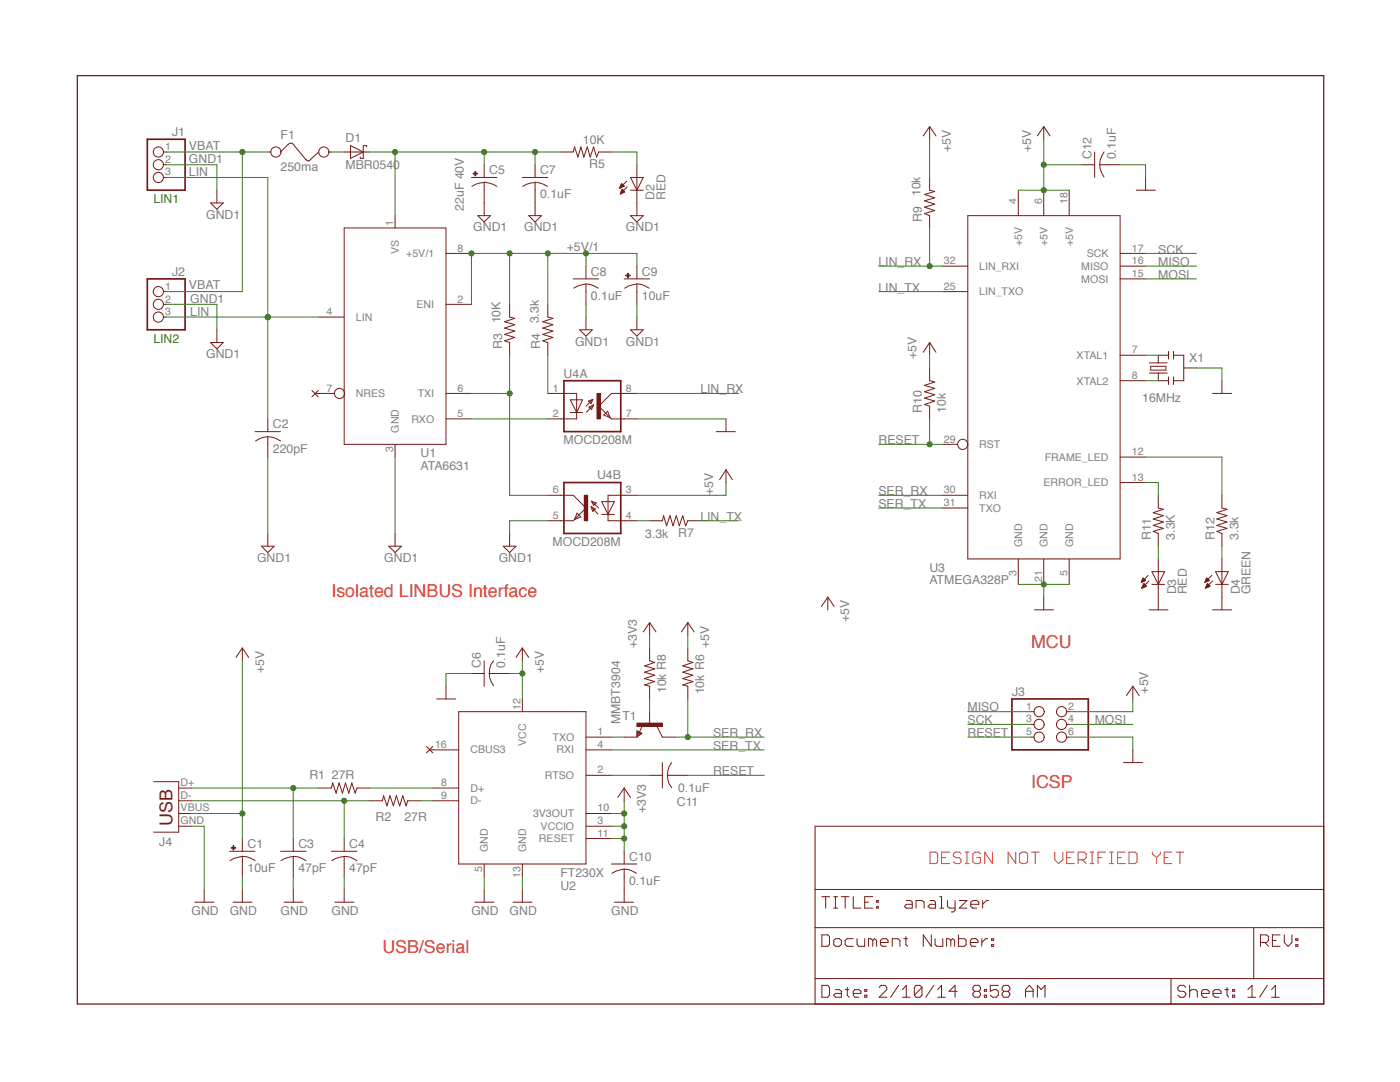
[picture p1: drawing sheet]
<svg xmlns="http://www.w3.org/2000/svg" width="279mm" height="216mm" viewBox="0 0 279 216" stroke-linecap="round" stroke-linejoin="round" font-family="sans-serif">
<g fill="none" stroke="#e93f36" stroke-width=".2">
<path d="M185.6 170h1.2l.3 .4v1.6l-.3 .3h-1.2zM187.9 171.1h.8M189.5 170h-1.6v2.3h1.6M191.8 170.4l-.3-.4h-.8l-.4 .4v.4l.4 .3h.8l.3 .5v.4l-.3 .3h-.8l-.4-.3M192.6 172.3h.8M192.6 170h.8M193 170v2.3M195.7 170.4l-.4-.4h-.7l-.4 .4v1.6l.4 .3h.7l.4-.3v-.9h-.8M198.1 170v2.3l-1.6-2.3v2.3M202.7 170v2.3l-1.5-2.3v2.3M203.5 170.4l.4-.4h.8l.4 .4v1.6l-.4 .3h-.8l-.4-.3zM205.8 170h1.6"/>
<path d="M206.6 170v2.3M210.5 170v1.6l.8 .7 .8-.7v-1.6M212.9 171.1h.7M214.4 170h-1.5v2.3h1.5M215.2 171.6h1.1l.5-.5v-.7l-.5-.4h-1.1v2.3M216 171.6l.8 .7M217.5 172.3h.8M217.5 170h.8M218 170v2.3M219.1 171.1h.8M220.7 170h-1.6v2.3M221.4 172.3h.8"/>
<path d="M221.4 170h.8M221.8 170v2.3M223 171.1h.8M224.6 170h-1.6v2.3h1.6M225.3 170h1.2l.4 .4v1.6l-.4 .3h-1.2zM230 170v.4l.8 .7M230.8 171.1v1.2M231.6 170v.4l-.8 .7M232.3 171.1h.8M233.9 170h-1.6v2.3h1.6M234.7 170h1.5M235.5 170v2.3"/>
</g>
<g fill="none" stroke="#741a16" stroke-width=".2">
<path d="M32.6 30.3h.6M32.6 32.9h.6M32.6 35.4h.6M68.7 30.3h5.1M70 29.1l2.5 1.2-2.5 1.3zM73.2 29.3v-.2h-.7v2.5h-.6v-.3M94.1 35.4h5.1M94.2 37.2l.7-.4 1.7-.4v1.6M96.6 36.3l1.8 .5 .8 .4M203.2 38v5M208.3 25.3l1.3 1.8M208.3 25.3l-1.3 1.8"/>
<path d="M208.3 25.3v2.5M208.3 38v5M213.4 38v5M32.6 58.2h.6M68.7 45.5h20.3v43.2h-20.3zM78.8 43v2.5M89 50.6h5.1M114.4 55.6h5.1M116.9 56.7h.9l1.6 .8M116.9 56.7l-1.6 .4-.8 .4M116.9 53.1v2.5M116.9 56.7v4"/>
<path d="M188.1 58.2h5M188.1 53.1h5M193.1 43h30.4v68.5h-30.4zM223.5 55.6h5.1M223.5 50.6h5.1M223.5 53.1h5.1M32.6 63.3h.6M32.6 60.7h.6M63.6 63.3h5.1M63.6 78.5h3.1M89 78.5h5.1M89 60.7h5.1"/>
<path d="M185.5 73.4v2.6l1 .2-2 .7 2 .6-2 .7 2 .6-2 .6 2 .6-2 .7 1 .3v2.6M185.5 68.3v2.6M185.5 68.3l1.3 2M185.5 68.3l-1.2 2M223.5 70.9h5.1M223.5 76h5.1M229.4 72.4h3.5M229.4 74.4h3.5M229.6 73.1h3.1v.8h-3.1zM231.2 74.4v1.6h2M233.2 70.9h-2v1.5M233.2 70.1v1.5"/>
<path d="M233.2 75.2v1.5M234.2 70.9h2v5.1h-2M234.2 70.1v1.5M234.2 75.2v1.5M236.2 73.4h2.6M242 78.5h3.8M243.9 76v2.5M50.9 86.1h5.1M53.4 87.1l1 .1 1.6 .8M53.4 87.1l-.8 .1-1.6 .8M53.4 83.6v2.5M53.4 87.1v4.1"/>
<path d="M78.8 88.7v2.5M89 83.6h5.1M188.1 88.7h3M188.1 98.8h5M223.5 91.2h5.1M223.5 96.3h5.1M231.2 98.8v2.6l1 .2-2.1 .7 2.1 .6-2.1 .7 2.1 .6-2.1 .6 2.1 .6-2.1 .6 1.1 .4v2.6M243.9 98.8v2.6l1 .2-2.1 .7 2.1 .6-2.1 .7 2.1 .6-2.1 .6 2.1 .6-2.1 .6 1.1 .4v2.6M188.1 101.4h5M203.2 111.5v5.1M208.3 111.5v5.1M208.3 119.1v2.6"/>
<path d="M213.4 111.5v5.1M227.8 116.2h.1M227.8 116.1h.2M227.9 116h.3M227.9 115.9h.6M227.9 115.8h.7M227.9 115.7h.6M227.9 117.3h.1M227.9 117.2h.5M228 115.6h.4M228 117.1h.5M228 117h.7"/>
<path d="M228 116.9h.7M228.1 115.5h.2M228.1 115.4h.1M228.1 116.9h.5M228.1 116.8h.4M228.2 116.6h.3M228.2 116.7h.3M228.2 116.5h.2M228.3 116.4l.5 .5-.9 .5zM228.6 115.8l-.5-.5-.3 .9M228.6 115.8l-.8 .4M229.1 114.8l-1.3 1.4"/>
<path d="M229.3 115.9l-1.4 1.5M229.9 114.1h2.5l-1.2 2.5zM229.9 116.6h2.5M231.2 111.5v10.2M240.5 116.2h.1M240.5 116.1h.2M240.6 116h.3M240.6 115.9h.5M240.6 117.3h.1M240.6 115.8h.7M240.6 115.7h.6M240.6 117.2h.5"/>
<path d="M240.7 115.6h.4M240.7 115.5h.3M240.7 117.1h.5M240.7 117h.7M240.7 116.9h.7M240.8 115.4h.1M240.8 116.9h.5M240.8 116.8h.4M240.9 116.6h.3M240.9 116.7h.3M240.9 116.5h.2M241 116.4l.5 .5-.9 .5z"/>
<path d="M241.3 115.8l-.5-.5-.3 .9M241.3 115.8l-.8 .4M241.8 114.8l-1.3 1.4M242 115.9l-1.4 1.5M242.6 116.6h2.5M242.6 114.1h2.5l-1.2 2.5zM243.9 111.5v10.2M206.4 121.7h3.8M226.1 136.9v2.6M226.1 136.9l1.3 1.9M226.1 136.9l-1.3 1.9M229.3 121.7h3.8"/>
<path d="M242 121.7h3.8M129.6 154.7h2.6M132.2 152.2v5M133.2 154.7l.3 1.7 .5 .8M133.2 154.7h4.1M134 152.2l-.5 .7-.3 1.8M205.8 142h.6M205.8 144.5h.6M205.8 147.1h.6M212.9 142h.5M212.9 144.5h.5M212.9 147.1h.5"/>
<path d="M224.2 152.2h3.8M226.1 149.6v2.6M162.7 164.9h101.5v35.4h-101.5zM162.7 177.5h101.5M164 178.9h1.5M164.8 178.9v2.3M166.4 178.9h.8M166.7 178.9v2.3M167.9 178.9h1.5M168.7 178.9v2.3M170.3 178.9v2.3h1.5M174.2 178.9h-1.6v2.3h1.6"/>
<path d="M174.9 179.7h.4v.3h-.4zM180.9 179.7h.8l.4 .3v1.2h-1.2l-.4-.3 .4-.5h1.2M185.6 179.7h.8l.3 .3v1.2h-1.1l-.4-.3 .4-.5h1.1M187.6 178.9h.3v2.3M189.1 179.7v1.2l.4 .3h1.1M190.6 179.7v1.9l-.3 .4h-.5M191.5 179.7h1.5l-1.5 1.5h1.5M196.1 179.7v1.5M197.3 179.7h-.4l-.8 .7M162.7 185.1h101.5M162.7 195.3h101.5M164 186.5h1.2l.3 .4v1.6l-.3 .3h-1.2z"/>
<path d="M164 196.6h1.2l.3 .4v1.6l-.3 .4h-1.2zM166.4 187.6l.3-.3h.8l.4 .3v.9l-.4 .3h-.8l-.3-.3zM166.4 181.2h.8M166.7 197.5h.8l.4 .3v1.2h-1.2l-.3-.4 .3-.4h1.2M168.7 197.5h.7M169.1 197v1.6l.3 .4M170.3 198.2h1.5v-.4l-.4-.3h-.8l-.3 .3v.8l.3 .4h.8M170.3 187.3h-1.2l-.4 .3v.9l.4 .3h1.2M171 187.3v1.2l.4 .3h1.2v-1.5M172.6 198.6h.4v.4h-.4zM172.6 197.5h.4v.3h-.4zM172.6 180h.7"/>
<path d="M174.2 187.6l-.4-.3h-.5v1.5M174.2 187.6l.3-.3 .4 .3v1.2M174.2 187.6v1.2M174.9 180.9h.4v.3h-.4zM175.5 197l.3-.4h.8l.4 .4v.5l-1.5 1.5h1.5M175.7 188.1h1.5v-.5l-.3-.3h-.8l-.4 .3v.9l.4 .3h.8M178.1 188.8v-1.5h1.1l.4 .3v1.2M179.3 196.6l-1.6 2.4M180.1 199h1.5M180.1 197.5l.8-.9v2.4M180.4 187.3h.7M180.8 186.9v1.6l.3 .3"/>
<path d="M182.8 181.2v-1.5h1.2l.4 .3v1.2M184 197v1.6l-.4 .4h-.8l-.3-.4M184 197l-.4-.4h-.8l-.3 .4v1.6M184 197l-1.5 1.6M185.9 186.5v2.3l-1.6-2.3v2.3M186.4 196.6l-1.6 2.4M186.6 187.3v1.2l.4 .3h1.2v-1.5M187.1 199h1.6M187.1 197.5l.8-.9v2.4M187.6 181.2h.7M189.8 187.6l-.5-.3h-.4v1.5M189.8 187.6v1.2"/>
<path d="M189.8 187.6l.3-.3 .4 .3v1.2M191 197.8h-1.6l1.2-1.2v2.4M191.3 186.5v2.3h1.2l.3-.3v-.9l-.3-.3h-1.2M193.7 188.1h1.5v-.5l-.4-.3h-.8l-.3 .3v.9l.3 .3h.8M193.7 180.4h1.6v-.4l-.4-.3h-.7l-.5 .3v.9l.5 .3h.7M194.5 197.8l-.3 .4v.4l.3 .4h.8l.4-.4v-.4l-.4-.4M194.5 197.8l-.3-.3v-.5l.3-.4h.8l.4 .4v.5l-.4 .3M194.5 197.8h.8M195.9 187.3v1.5M196.4 198.6h.5v.4h-.5zM196.4 197.5h.5v.3h-.5zM197.1 187.3h-.4l-.8 .8"/>
<path d="M197.9 188.5h.4v.3h-.4zM197.9 187.3h.4v.3h-.4zM199.2 196.6h-1.6v1.2l.8-.3h.4l.4 .3v.8l-.4 .4h-.7l-.5-.4M200.3 197.8l-.3 .4v.4l.3 .4h.9l.3-.4v-.4l-.3-.4M200.3 197.8l-.3-.3v-.5l.3-.4h.9l.3 .4v.5l-.3 .3M200.3 197.8h.9M204.7 197.8h1.5M204.7 199v-1.5l.7-.9 .8 .9v1.5M207 199v-2.4l.8 .9 .8-.9v2.4M233.7 195.3v5M236.7 197l-.5-.4h-.7l-.4 .4v.5l.4 .3h.7l.5 .4v.4l-.5 .4h-.7l-.4-.4M237.4 197.8l.4-.3h.8l.4 .3v1.2"/>
<path d="M237.4 196.6v2.4M239.8 198.2h1.5v-.4l-.4-.3h-.8l-.3 .3v.8l.3 .4h.8M242.1 198.2h1.6v-.4l-.4-.3h-.8l-.4 .3v.8l.4 .4h.8M244.5 197.5h.7M244.9 197v1.6l.3 .4M246 198.6h.4v.4h-.4zM246 197.5h.4v.3h-.4zM249 199h1.6M249 197.5l.9-.9v2.4M250.2 185.1v10.2M251.6 188.1h1.2l.4-.5v-.7l-.4-.4h-1.2v2.3M252.4 188.1l.8 .7"/>
<path d="M252.9 196.6l-1.5 2.4M253.8 199h1.5M253.8 197.5l.7-.9v2.4M253.9 187.6h.8M255.5 186.5h-1.6v2.3h1.6M256.3 186.5v1.6l.8 .7 .7-.7v-1.6M258.6 188.5h.4v.3h-.4zM258.6 187.3h.4v.3h-.4z"/>
<circle cx="31.6" cy="35.4" r="1.02"/>
<circle cx="31.6" cy="30.3" r="1.02"/>
<circle cx="31.6" cy="32.9" r="1.02"/>
<circle cx="31.6" cy="58.2" r="1.02"/>
<circle cx="31.6" cy="63.3" r="1.02"/>
<circle cx="31.6" cy="60.7" r="1.02"/>
<circle cx="67.8" cy="78.5" r="1.02"/>
<circle cx="192.1" cy="88.7" r="1.02"/>
<circle cx="207.4" cy="147.1" r="1.02"/>
<circle cx="207.4" cy="144.5" r="1.02"/>
<circle cx="207.4" cy="142" r="1.02"/>
<circle cx="211.9" cy="142" r="1.02"/>
<circle cx="211.9" cy="147.1" r="1.02"/>
<circle cx="211.9" cy="144.5" r="1.02"/>
</g>
<path d="M29.4 27.8h7.5v10.2h-7.5zM29.4 55.6h7.5v10.2h-7.5zM202 139.5h15.2v10.1h-15.2z" fill="none" stroke="#741a16" stroke-width=".34"/>
<path d="M15.4 15.1h248.8v185.2h-248.8z" fill="none" stroke="#741a16" stroke-width=".25"/>
<path d="M94.4 34.5h.8v.2h-.8z" fill="#741a16"/>
<path d="M94.4 34.6h.9v.1h-.9z" fill="none" stroke="#741a16" stroke-width=".2"/>
<path d="M94.7 34.2h.2v.9h-.2z" fill="#741a16"/>
<g fill="none" stroke="#741a16" stroke-width=".2">
<path d="M53.4 30.3h.6M58.5 28.8l2.6 3.1M58.6 28.8a.72 .72 0 0 0-1.1 0l-1.5 1.5M63.6 30.3l-1.8 1.7h-.6l-.1-.2M65.6 30.3h.5M94.8 34.2h.1v.9h-.1zM96.6 32.9v2.5M96.6 38v2.5M104.2 35.4h5.1M104.3 37.2l.8-.4 1.7-.4v4.1M106.8 36.3l1.7 .5 .7 .4M106.8 32.9v2.5"/>
<path d="M124.6 55.6h5M127.1 56.7h.9l1.6 .8M127.1 56.7l-1.7 .4-.7 .4M127.1 56.7v1.5"/>
<circle cx="55.1" cy="30.3" r="1.02"/>
<circle cx="64.6" cy="30.3" r="1.02"/>
</g>
<path d="M124.9 54.9h.8v.1h-.8z" fill="#741a16"/>
<path d="M124.9 54.9h.9v.2h-.9z" fill="none" stroke="#741a16" stroke-width=".2"/>
<path d="M125.2 54.5h.2v.9h-.2z" fill="#741a16"/>
<g fill="none" stroke="#741a16" stroke-width=".2">
<path d="M43.3 38v2.5M185.5 35.4v2.6l1 .2-2 .6 2 .7-2 .6 2 .6-2 .6 2 .7-2 .6 1 .4v2.5M185.5 25.3v2.5M185.5 25.3l-1.2 1.8M185.5 25.3l1.3 1.8M215.9 32.9h2.6M218.5 30.3v5.1M219.5 32.9l.1 .8 .7 1.6M219.5 32.9h4M220.3 30.3l-.7 1.6-.1 1M42 40.5h2.6l-1.3 1.3zM95.4 43h2.5l-1.3 1.3z"/>
<path d="M96.6 40.5v2.5M105.5 43h2.6l-1.3 1.3zM106.8 40.5v2.5M125.2 54.5h.2v.9h-.2zM127.1 53.1v2.5M127.1 58.2v2.5M42 68.3h2.6l-1.3 1.3zM43.3 65.8v2.5M109.3 60.7v2.6l1 .2-2 .7 2 .6-2 .7 2 .6-2 .6 2 .6-2 .7 1 .3v2.6M115.7 65.8h2.5l-1.3 1.3zM116.9 63.3v2.5M125.8 65.8h2.6l-1.3 1.3z"/>
<path d="M127.1 63.3v2.5M52.2 109h2.5l-1.3 1.3zM53.4 106.4v2.6M77.6 109h2.5l-1.3 1.3zM78.8 106.4v2.6M40.7 177.5v2.5M45.8 169.9h5.1M48.4 170.9l.9 .1 1.6 .7M48.4 170.9l-1.7 .4-.8 .4M48.4 170.9v1.5M38.9 180h3.8"/>
</g>
<path d="M46.1 169.1h.9v.1h-.9z" fill="#741a16"/>
<path d="M46.2 169.1h.8v.2h-.8z" fill="none" stroke="#741a16" stroke-width=".2"/>
<path d="M46.5 168.7h.2v.9h-.2z" fill="#741a16"/>
<g fill="none" stroke="#741a16" stroke-width=".2">
<path d="M111.9 30.3h2.5l.3-1 .6 2 .6-2 .6 2 .7-2 .6 2 .7-2 .6 2 .4-1h2.5M123.7 37.5h.1M123.7 37.4h.2M123.7 37.4h.4M123.8 37.3h.4M123.8 37.2h.7M123.8 38.6h.1M123.8 38.5h.3M123.9 37.1h.7M123.9 37h.6M123.9 36.9h.5M123.9 38.5h.5"/>
<path d="M124 36.9h.2M124 36.8h.1M124 38.4h.6M124 38.3h.7M124 38.2h.6M124.1 36.7l-.5 .8M124.1 36.7l.5 .5-1 .3M124.1 36.7h.1M124.1 38.1h.4M124.1 38h.3M124.1 37.8l-.3 .9M124.1 37.8l.6 .5"/>
<path d="M124.1 37.9h.2M124.1 37.8h.1M124.7 38.3l-.9 .4M125.1 36.2l-1.5 1.3M125.2 37.3l-1.4 1.4M125.8 38h2.6M125.8 35.4h2.6l-1.3 2.6zM127.1 32.9v10.1M226.8 38h3.8M228.6 35.4v2.6M125.8 43h2.6l-1.3 1.3zM111.9 78.5h3.2v5.1h-3.2"/>
<path d="M113.8 79.8h2.5l-1.2 2.5zM118.3 79.7l-1.4 1.3M124.6 78.5h-2.6l-2.5 2.5 2.5 2.6h2.6M113.8 82.3h2.5M117.5 80l.8-.3-.3 .8zM117.5 81.2l1-.4-.5 .9zM118.5 80.8l-1.5 1.4M121.3 82.1l.5 1.2-1.3-.5zM46.5 168.8h.2v.8h-.2zM48.4 167.3v2.6M48.4 172.4v2.5"/>
</g>
<path d="M112.5 76h11.4v10.1h-11.4z" fill="none" stroke="#741a16" stroke-width=".34"/>
<path d="M119.1 78.5h.7v5.1h-.7z" fill="#741a16"/>
<g fill="none" stroke="#741a16" stroke-width=".2">
<path d="M109.3 78.5h2.6M119.1 78.5h.7v5.1h-.7zM124.6 78.5h2.5M109.3 83.6h2.6M111.9 98.8h2.5l2.5 2.6-2.5 2.5h-2.5M124.6 83.6h2.5M124.6 98.8h-3.3v5.1h3.3M115.2 102.4l.7 .7-1.2 .6zM118 101.1l1.3 1.5M118 101.1l.8 .4-.5 .5zM118 100l1 .4-.5 .5zM118 100l1.5 1.4"/>
<path d="M120.1 100.1h2.5l-1.3 2.5zM120.1 102.6h2.5"/>
</g>
<path d="M112.5 96.3h11.4v10.1h-11.4z" fill="none" stroke="#741a16" stroke-width=".34"/>
<path d="M116.6 98.8h.7v5.1h-.7z" fill="#741a16"/>
<g fill="none" stroke="#741a16" stroke-width=".2">
<path d="M62.3 77.9l1.2 1.3M62.8 78.5h.8M63.5 77.9l-1.2 1.3M101.7 60.7v2.6l1 .2-2 .7 2 .6-2 .7 2 .6-2 .6 2 .6-2 .7 1 .3v2.6M109.3 98.8h2.6M116.6 98.8h.7v5.1h-.7zM124.6 98.8h2.5M142.9 86.1h3.8M144.9 83.6v2.5M144.9 93.7v2.6M144.9 93.7l1.3 2M144.9 93.7l-1.3 2"/>
<path d="M100.4 109h2.6l-1.3 1.3zM101.7 106.4v2.6M109.3 103.9h2.6M124.6 103.9h2.5M129.6 103.9h2.6l.2-1 .6 2 .7-2 .6 2 .7-2 .6 2 .6-2 .6 2 .5-1h2.5M165.2 119.1l-1.3 1.9M165.2 119.1l1.3 1.9M165.2 119.1v2.6M48.4 129.3l-1.3 1.9M48.4 129.3l1.2 1.9M48.4 129.3v2.5M87.1 139.5h3.9"/>
<path d="M89 136.9v2.6M94.1 134.4h2.5M96.6 131.8v5.1M97.6 134.4l.1 .8 .8 1.6M97.6 134.4h4.1M98.5 131.8l-.5 .8-.4 1.8M104.2 129.3v2.5M104.2 139.5v2.5M104.2 129.3l-1.2 1.9M104.2 129.3l1.3 1.9M129.6 129.3v2.5l1.1 .4-2.1 .7 2.1 .6-2.1 .6 2.1 .6-2.1 .7 2.1 .6-2.1 .7 1 .2v2.6M30.7 156h5v10.1h-5"/>
<path d="M35.7 157.2h2.5M35.7 159.8h2.5M63.6 157.2h2.5l.3-1 .7 2.1 .6-2.1 .6 2.1 .6-2.1 .7 2.1 .6-2.1 .7 2.1 .3-1.1h2.6M73.8 159.8h2.5l.3-1 .6 2 .6-2 .7 2 .6-2 .7 2 .6-2 .6 2 .4-1h2.5M85.1 148.9l1.3 1.3M85.7 149.6h5.8M86.4 148.9l-1.3 1.3M86.5 157.2h5M86.5 159.8h5M91.5 142h25.4v30.4h-25.4zM116.9 147.1h5.1M116.9 149.6h5.1"/>
<path d="M116.9 154.7h5.1M127.1 145.8l1 .5-1 .8zM127.2 146.1v.7l.7-.5-.5-.2v.3l.2-.1M128.2 144.8l-.6 1.3M131.2 145.1l1 2M35.7 162.3h2.5M35.7 164.9h2.5M48.4 177.5v2.5M56 169.9h5.1M58.5 170.9l1 .1 1.6 .7M58.5 170.9l-1.7 .4-.7 .4M58.5 167.3v2.6"/>
<path d="M58.5 170.9v4M58.5 177.5v2.5M66.1 169.9h5.1M68.7 170.9l.9 .1 1.6 .7M68.7 170.9l-1.7 .4-.8 .4M68.7 167.3v2.6M68.7 170.9v4M68.7 177.5v2.5M96.6 172.4v2.5M96.6 177.5v2.5M104.2 172.4v2.5M104.2 177.5v2.5"/>
<path d="M116.9 162.3h5.1M116.9 164.9h5.1M116.9 167.3h5.1M122 172.4h5.1M124.6 173.4l.8 .1 1.6 .8M124.6 173.4l-1.7 .4-.8 .5M124.6 169.9v2.5M124.6 173.4v6.6M46.5 180h3.8M56.7 180h3.8M66.8 180h3.8M94.8 180h3.8"/>
<path d="M102.4 180h3.8M122.6 180h3.8"/>
</g>
<path d="M127.1 144.3h5.1v.6h-5.1z" fill="#741a16"/>
<g fill="none" stroke="#741a16" stroke-width=".2">
<path d="M129.6 124.2v2.6M129.6 124.2l1.3 1.9M129.6 124.2l-1.2 1.9M137.3 129.3v2.5l1 .4-2.1 .7 2.1 .6-2.1 .6 2.1 .6-2.1 .7 2.1 .6-2.1 .7 1.1 .2v2.6M137.3 124.2v2.6M137.3 124.2l-1.3 1.9M137.3 124.2l1.2 1.9M124.6 147.1h2.5M124.6 157.2l-1.3 1.9M124.6 157.2l1.2 1.9M124.6 157.2v2.6M127.1 144.3h5.1v.7h-5.1z"/>
<path d="M129.6 142v2.5M132.2 147.1h2.5"/>
</g>
<path d="M203.2 116.6h10.2M208.3 116.6v2.5" fill="none" stroke="#3a7a1c" stroke-width=".2"/>
<circle cx="208.3" cy="116.6" r=".51" fill="#3a7a1c"/>
<g fill="none" stroke="#3a7a1c" stroke-width=".2">
<path d="M53.4 35.4v27.9h10.2M223.5 32.9h5.1v2.5M238.8 73.4h5.1v2.6M127.1 83.6h17.8M231.2 109v2.5M243.9 109v2.5M94.1 134.4h-5.1v2.5M213.4 147.1h12.7v2.5M38.2 164.9h2.5v12.6M48.4 174.9v2.6M58.5 174.9v2.6M68.7 174.9v2.6"/>
<path d="M96.6 174.9v2.6M104.2 174.9v2.6"/>
<circle cx="208.3" cy="116.6" r=".51"/>
</g>
<circle cx="53.4" cy="63.2" r=".51" fill="#3a7a1c"/>
<circle cx="53.4" cy="63.3" r=".51" fill="none" stroke="#3a7a1c" stroke-width=".2"/>
<circle cx="53.4" cy="63.2" r=".51" fill="#3a7a1c"/>
<g fill="none" stroke="#3a7a1c" stroke-width=".2">
<path d="M53.4 63.3v20.3"/>
<circle cx="53.4" cy="63.3" r=".51"/>
</g>
<circle cx="53.4" cy="63.2" r=".51" fill="#3a7a1c"/>
<g fill="none" stroke="#3a7a1c" stroke-width=".2">
<path d="M33.2 35.4h20.2M73.8 30.3h22.8M78.8 30.3v12.7M33.2 63.3h20.2"/>
<circle cx="53.4" cy="63.3" r=".51"/>
</g>
<circle cx="78.8" cy="30.3" r=".51" fill="#3a7a1c"/>
<g fill="none" stroke="#3a7a1c" stroke-width=".2">
<path d="M96.6 32.9v-2.6h10.2v2.6"/>
<circle cx="78.8" cy="30.3" r=".51"/>
</g>
<circle cx="96.6" cy="30.3" r=".51" fill="#3a7a1c"/>
<g fill="none" stroke="#3a7a1c" stroke-width=".2">
<path d="M106.8 30.3h5.1"/>
<circle cx="96.6" cy="30.3" r=".51"/>
</g>
<circle cx="106.8" cy="30.3" r=".51" fill="#3a7a1c"/>
<g fill="none" stroke="#3a7a1c" stroke-width=".2">
<path d="M185.5 27.8v7.6M203.2 38h10.2M226.1 139.5v2.5h-12.7"/>
<circle cx="106.8" cy="30.3" r=".51"/>
</g>
<circle cx="208.3" cy="37.9" r=".51" fill="#3a7a1c"/>
<g fill="none" stroke="#3a7a1c" stroke-width=".2">
<path d="M208.3 27.8v10.2M208.3 32.9h7.6"/>
<circle cx="208.3" cy="38" r=".51"/>
</g>
<circle cx="208.3" cy="32.9" r=".51" fill="#3a7a1c"/>
<g fill="none" stroke="#3a7a1c" stroke-width=".2">
<path d="M185.5 70.9v2.5M144.9 96.3v2.5h-17.8M101.7 134.4h2.5M104.2 131.8v7.7"/>
<circle cx="208.3" cy="32.9" r=".51"/>
</g>
<circle cx="104.2" cy="134.4" r=".51" fill="#3a7a1c"/>
<g fill="none" stroke="#3a7a1c" stroke-width=".2">
<path d="M48.4 131.8v35.5M38.2 162.3h10.2"/>
<circle cx="104.2" cy="134.4" r=".51"/>
</g>
<circle cx="48.3" cy="162.3" r=".51" fill="#3a7a1c"/>
<g fill="none" stroke="#3a7a1c" stroke-width=".2">
<path d="M33.2 30.3h20.2M48.4 30.3v27.9h-15.2M137.3 126.8v2.5"/>
<circle cx="48.4" cy="162.3" r=".51"/>
</g>
<circle cx="48.3" cy="30.3" r=".51" fill="#3a7a1c"/>
<g fill="none" stroke="#3a7a1c" stroke-width=".2">
<path d="M33.2 32.9h10.1v5.1M66.1 30.3h2.6M228.6 55.6h10.2M228.6 53.1h10.2M33.2 60.7h10.1v5.1M109.3 70.9v7.6M116.9 60.7v2.6M127.1 60.7v2.6M53.4 91.2v15.2M78.8 91.2v15.2M94.1 83.6h15.2M175.4 88.7h12.7"/>
<path d="M185.5 83.6v5.1M228.6 96.3h2.6v2.5M228.6 91.2h15.3v7.6M109.3 103.9h-7.6v2.5M193.1 142h12.7M213.4 144.5h12.7"/>
<circle cx="48.4" cy="30.3" r=".51"/>
</g>
<circle cx="185.5" cy="88.6" r=".51" fill="#3a7a1c"/>
<g fill="none" stroke="#3a7a1c" stroke-width=".2">
<path d="M122 30.3h5.1v2.6M94.1 78.5h7.6M101.7 70.9v27.9h7.6M137.3 154.7h15.2M193.1 147.1h12.7"/>
<circle cx="185.5" cy="88.7" r=".51"/>
</g>
<circle cx="101.7" cy="78.5" r=".51" fill="#3a7a1c"/>
<g fill="none" stroke="#3a7a1c" stroke-width=".2">
<path d="M175.4 53.1h12.7M185.5 45.5v7.6M228.6 50.6h10.2M228.6 70.9h2.6M228.6 76h2.6M127.1 103.9h2.5M193.1 144.5h12.7"/>
<circle cx="101.7" cy="78.5" r=".51"/>
</g>
<circle cx="185.5" cy="53.1" r=".51" fill="#3a7a1c"/>
<g fill="none" stroke="#3a7a1c" stroke-width=".2">
<path d="M175.4 58.2h12.7M127.1 78.5h20.3M175.4 98.8h12.7M139.8 103.9h7.6M137.3 139.5v7.6M134.7 147.1h17.8"/>
<circle cx="185.5" cy="53.1" r=".51"/>
</g>
<circle cx="137.2" cy="147.1" r=".51" fill="#3a7a1c"/>
<g fill="none" stroke="#3a7a1c" stroke-width=".2">
<path d="M175.4 101.4h12.7M38.2 157.2h25.4M58.5 157.2v10.1M122 149.6h30.5"/>
<circle cx="137.3" cy="147.1" r=".51"/>
</g>
<circle cx="58.5" cy="157.2" r=".51" fill="#3a7a1c"/>
<g fill="none" stroke="#3a7a1c" stroke-width=".2">
<path d="M38.2 159.8h35.6M68.7 159.8v7.5M73.8 157.2h12.7"/>
<circle cx="58.5" cy="157.2" r=".51"/>
</g>
<circle cx="68.7" cy="159.8" r=".51" fill="#3a7a1c"/>
<g fill="none" stroke="#3a7a1c" stroke-width=".2">
<path d="M101.7 50.6v10.1M109.3 50.6v10.1M116.9 50.6v2.5M127.1 53.1v-2.5h-33v10.1M83.9 159.8h2.6M122 154.7h7.6"/>
<circle cx="68.7" cy="159.8" r=".51"/>
</g>
<circle cx="94.1" cy="50.5" r=".51" fill="#3a7a1c"/>
<circle cx="94.1" cy="50.6" r=".51" fill="none" stroke="#3a7a1c" stroke-width=".2"/>
<circle cx="101.7" cy="50.5" r=".51" fill="#3a7a1c"/>
<circle cx="101.7" cy="50.6" r=".51" fill="none" stroke="#3a7a1c" stroke-width=".2"/>
<circle cx="109.3" cy="50.5" r=".51" fill="#3a7a1c"/>
<circle cx="109.3" cy="50.6" r=".51" fill="none" stroke="#3a7a1c" stroke-width=".2"/>
<circle cx="116.9" cy="50.5" r=".51" fill="#3a7a1c"/>
<g fill="none" stroke="#3a7a1c" stroke-width=".2">
<path d="M124.6 159.8v10.1M122 164.9h2.6M122 167.3h2.6"/>
<circle cx="116.9" cy="50.6" r=".51"/>
</g>
<circle cx="124.5" cy="164.8" r=".51" fill="#3a7a1c"/>
<circle cx="124.6" cy="164.9" r=".51" fill="none" stroke="#3a7a1c" stroke-width=".2"/>
<circle cx="124.5" cy="167.3" r=".51" fill="#3a7a1c"/>
<g fill="none" stroke="#3a7a1c" stroke-width=".2">
<path d="M122 162.3h2.6"/>
<circle cx="124.6" cy="167.3" r=".51"/>
</g>
<circle cx="124.5" cy="162.3" r=".51" fill="#3a7a1c"/>
<g fill="none" stroke="#3a7a1c" stroke-width=".2">
<path d="M129.6 126.8v2.5M129.6 139.5v2.5M122 147.1h2.6"/>
<circle cx="124.6" cy="162.3" r=".51"/>
</g>
<g font-size="3.6" fill="#e93f36">
<text x="66.2" y="119.1">Isolated LINBUS Interface</text>
<text x="205.8" y="129.3">MCU</text>
<text x="205.8" y="157.2">ICSP</text>
<text x="76.3" y="190.2">USB/Serial</text>
</g>
<text font-size="3.6" fill="#741a16" x="34.4" y="164.8" transform="rotate(-90 34.4 164.8)">USB</text>
<g font-size="2.5" fill="#808080">
<text x="34.3" y="27.1">J1</text>
<text x="56" y="27.7">F1</text>
<text x="68.9" y="28.4">D1</text>
<text x="116.3" y="28.8">10K</text>
<text x="37.7" y="35.1">LIN</text>
<text x="37.7" y="30">VBAT</text>
<text x="37.7" y="32.6">GND1</text>
<text x="56" y="34.1">250ma</text>
<text x="68.9" y="33.7">MBR0540</text>
<text x="97.6" y="34.7">C5</text>
<text x="107.8" y="34.7">C7</text>
<text x="117.6" y="33.6">R5</text>
<text x="189.8" y="30.3" transform="rotate(-90 189.8 30.3)">+5V</text>
<text x="205.8" y="30.3" transform="rotate(-90 205.8 30.3)">+5V</text>
<text x="217.8" y="31.8" transform="rotate(-90 217.8 31.8)">C12</text>
<text x="222.7" y="31.8" transform="rotate(-90 222.7 31.8)">0.1uF</text>
<text x="107.8" y="39.5">0.1uF</text>
<text x="130.6" y="39.9" transform="rotate(-90 130.6 39.9)">D2</text>
<text x="132.8" y="39.9" transform="rotate(-90 132.8 39.9)">RED</text>
<text x="183.7" y="39.2" transform="rotate(-90 183.7 39.2)">10k</text>
<text x="41.1" y="43.6">GND1</text>
<text x="92.6" y="42.1" transform="rotate(-90 92.6 42.1)">22uF 40V</text>
<text x="94.5" y="46.1">GND1</text>
<text x="104.6" y="46.1">GND1</text>
<text x="124.9" y="46.1">GND1</text>
<text x="184" y="44.2" transform="rotate(-90 184 44.2)">R9</text>
<text x="113.1" y="50.1">+5V/1</text>
<text x="175.3" y="53.1">LIN_RX</text>
<text x="231.2" y="53.1">MISO</text>
<text x="231.2" y="50.6">SCK</text>
<text x="34.3" y="55">J2</text>
<text x="37.7" y="57.7">VBAT</text>
<text x="117.9" y="59.8">0.1uF</text>
<text x="117.9" y="55">C8</text>
<text x="128.1" y="59.8">10uF</text>
<text x="128.1" y="55">C9</text>
<text x="175.3" y="58.2">LIN_TX</text>
<text x="231.2" y="55.7">MOSI</text>
<text x="38" y="63">LIN</text>
<text x="38" y="60.5">GND1</text>
<text x="99.9" y="64.5" transform="rotate(-90 99.9 64.5)">10K</text>
<text x="107.5" y="64.5" transform="rotate(-90 107.5 64.5)">3.3k</text>
<text x="41.1" y="71.5">GND1</text>
<text x="100.2" y="69.6" transform="rotate(-90 100.2 69.6)">R3</text>
<text x="107.8" y="69.6" transform="rotate(-90 107.8 69.6)">R4</text>
<text x="114.8" y="69">GND1</text>
<text x="124.9" y="69">GND1</text>
<text x="182.9" y="71.7" transform="rotate(-90 182.9 71.7)">+5V</text>
<text x="112.5" y="75.3">U4A</text>
<text x="237.3" y="72.2">X1</text>
<text x="139.8" y="78.5">LIN_RX</text>
<text x="184" y="82.3" transform="rotate(-90 184 82.3)">R10</text>
<text x="188.8" y="82.3" transform="rotate(-90 188.8 82.3)">10k</text>
<text x="227.9" y="80.3">16MHz</text>
<text x="54.5" y="85.5">C2</text>
<text x="112.5" y="88.7">MOCD208M</text>
<text x="175.3" y="88.7">RESET</text>
<text x="54.5" y="90.3">220pF</text>
<text x="83.9" y="93.7">ATA6631</text>
<text x="83.9" y="91.2">U1</text>
<text x="119.2" y="95.6">U4B</text>
<text x="142.3" y="98.8" transform="rotate(-90 142.3 98.8)">+5V</text>
<text x="175.3" y="98.8">SER_RX</text>
<text x="175.3" y="101.3">SER_TX</text>
<text x="128.8" y="107.4">3.3k</text>
<text x="135.4" y="107.2">R7</text>
<text x="139.8" y="103.9">LIN_TX</text>
<text x="229.7" y="107.7" transform="rotate(-90 229.7 107.7)">R11</text>
<text x="234.5" y="107.7" transform="rotate(-90 234.5 107.7)">3.3K</text>
<text x="242.4" y="107.7" transform="rotate(-90 242.4 107.7)">R12</text>
<text x="247.2" y="107.7" transform="rotate(-90 247.2 107.7)">3.3k</text>
<text x="51.3" y="112.1">GND1</text>
<text x="76.7" y="112.1">GND1</text>
<text x="99.5" y="112.1">GND1</text>
<text x="110.3" y="109">MOCD208M</text>
<text x="185.5" y="116.6">ATMEGA328P</text>
<text x="185.5" y="114">U3</text>
<text x="234.7" y="118.6" transform="rotate(-90 234.7 118.6)">D3</text>
<text x="236.9" y="118.6" transform="rotate(-90 236.9 118.6)">RED</text>
<text x="247.4" y="118.6" transform="rotate(-90 247.4 118.6)">D4</text>
<text x="249.6" y="118.6" transform="rotate(-90 249.6 118.6)">GREEN</text>
<text x="169.5" y="124.2" transform="rotate(-90 169.5 124.2)">+5V</text>
<text x="127.1" y="129.3" transform="rotate(-90 127.1 129.3)">+3V3</text>
<text x="141.6" y="129.3" transform="rotate(-90 141.6 129.3)">+5V</text>
<text x="52.7" y="134.3" transform="rotate(-90 52.7 134.3)">+5V</text>
<text x="96" y="133.3" transform="rotate(-90 96 133.3)">C6</text>
<text x="100.8" y="133.3" transform="rotate(-90 100.8 133.3)">0.1uF</text>
<text x="108.5" y="134.3" transform="rotate(-90 108.5 134.3)">+5V</text>
<text x="124.2" y="143.7">T1</text>
<text x="132.9" y="138.3" transform="rotate(-90 132.9 138.3)">10k R8</text>
<text x="140.5" y="138.6" transform="rotate(-90 140.5 138.6)">10k R6</text>
<text x="193.1" y="142">MISO</text>
<text x="202" y="138.8">J3</text>
<text x="229.1" y="138.4" transform="rotate(-90 229.1 138.4)">+5V</text>
<text x="123.8" y="144.5" transform="rotate(-90 123.8 144.5)">MMBT3904</text>
<text x="142.3" y="147">SER_RX</text>
<text x="142.3" y="149.6">SER_TX</text>
<text x="193.1" y="147">RESET</text>
<text x="193.1" y="144.5">SCK</text>
<text x="218.5" y="144.5">MOSI</text>
<text x="61.7" y="155.4">R1</text>
<text x="66.2" y="155.4">27R</text>
<text x="142.3" y="154.7">RESET</text>
<text x="135.1" y="160.7">C11</text>
<text x="135.3" y="158">0.1uF</text>
<text x="74.9" y="163.8">R2</text>
<text x="80.7" y="163.8">27R</text>
<text x="128.9" y="162.3" transform="rotate(-90 128.9 162.3)">+3V3</text>
<text x="31.8" y="168.9">J4</text>
<text x="49.4" y="169.2">C1</text>
<text x="59.6" y="169.2">C3</text>
<text x="69.7" y="169.2">C4</text>
<text x="125.6" y="171.8">C10</text>
<text x="49.4" y="174.1">10uF</text>
<text x="59.6" y="174.1">47pF</text>
<text x="69.7" y="174.1">47pF</text>
<text x="111.8" y="175">FT230X</text>
<text x="111.8" y="177.5">U2</text>
<text x="125.6" y="176.6">0.1uF</text>
<text x="38.2" y="182.6">GND</text>
<text x="45.8" y="182.6">GND</text>
<text x="56" y="182.6">GND</text>
<text x="66.2" y="182.6">GND</text>
<text x="94.1" y="182.6">GND</text>
<text x="101.7" y="182.6">GND</text>
<text x="122" y="182.6">GND</text>
</g>
<g font-size="2.5" fill="#3a7a1c">
<text x="30.6" y="40.4">LIN1</text>
<text x="30.6" y="68.4">LIN2</text>
</g>
<g font-size="2.1" fill="#808080">
<text x="32.9" y="29.9">1</text>
<text x="32.9" y="32.5">2</text>
<text x="32.9" y="35">3</text>
<text x="202.9" y="40.6" transform="rotate(-90 202.9 40.6)">4</text>
<text x="208" y="40.6" transform="rotate(-90 208 40.6)">6</text>
<text x="213" y="40.6" transform="rotate(-90 213 40.6)">18</text>
<text x="78.5" y="45.2" transform="rotate(-90 78.5 45.2)">1</text>
<text x="79.6" y="50.6" transform="rotate(-90 79.6 50.6)">VS</text>
<text x="81.1" y="51.3">+5V/1</text>
<text x="91.3" y="50.2">8</text>
<text x="188.4" y="52.8">32</text>
<text x="195.4" y="53.9">LIN_RXI</text>
<text x="204" y="49.1" transform="rotate(-90 204 49.1)">+5V</text>
<text x="209.1" y="49.1" transform="rotate(-90 209.1 49.1)">+5V</text>
<text x="214.2" y="49.1" transform="rotate(-90 214.2 49.1)">+5V</text>
<text x="215.8" y="53.9">MISO</text>
<text x="216.9" y="51.3">SCK</text>
<text x="225.9" y="50.2">17</text>
<text x="225.9" y="52.8">16</text>
<text x="32.9" y="57.8">1</text>
<text x="188.4" y="57.8">25</text>
<text x="195.4" y="59">LIN_TXO</text>
<text x="215.8" y="56.4">MOSI</text>
<text x="225.9" y="55.3">15</text>
<text x="32.9" y="60.4">2</text>
<text x="32.9" y="62.9">3</text>
<text x="65.2" y="62.9">4</text>
<text x="71" y="64">LIN</text>
<text x="83.1" y="61.5">ENI</text>
<text x="91.3" y="60.4">2</text>
<text x="214.9" y="71.7">XTAL1</text>
<text x="225.9" y="70.5">7</text>
<text x="214.9" y="76.7">XTAL2</text>
<text x="225.9" y="75.6">8</text>
<text x="65.2" y="78.1">7</text>
<text x="71" y="79.3">NRES</text>
<text x="83.4" y="79.3">TXI</text>
<text x="91.3" y="83.2">5</text>
<text x="91.3" y="78.1">6</text>
<text x="110.3" y="78.1">1</text>
<text x="110.3" y="83.2">2</text>
<text x="124.9" y="83.2">7</text>
<text x="124.9" y="78.1">8</text>
<text x="79.6" y="86.3" transform="rotate(-90 79.6 86.3)">GND</text>
<text x="82.1" y="84.3">RXO</text>
<text x="188.4" y="88.3">29</text>
<text x="195.4" y="89.4">RST</text>
<text x="78.5" y="90.2" transform="rotate(-90 78.5 90.2)">3</text>
<text x="208.5" y="92">FRAME_LED</text>
<text x="225.9" y="90.8">12</text>
<text x="225.9" y="95.9">13</text>
<text x="110.3" y="98.5">6</text>
<text x="124.9" y="98.5">3</text>
<text x="188.4" y="98.5">30</text>
<text x="188.4" y="101">31</text>
<text x="195.4" y="99.6">RXI</text>
<text x="208.3" y="97">ERROR_LED</text>
<text x="110.3" y="103.5">5</text>
<text x="124.9" y="103.5">4</text>
<text x="195.4" y="102.1">TXO</text>
<text x="204" y="109.2" transform="rotate(-90 204 109.2)">GND</text>
<text x="209.1" y="109.2" transform="rotate(-90 209.1 109.2)">GND</text>
<text x="214.2" y="109.2" transform="rotate(-90 214.2 109.2)">GND</text>
<text x="202.9" y="115" transform="rotate(-90 202.9 115)">3</text>
<text x="208" y="116.2" transform="rotate(-90 208 116.2)">21</text>
<text x="213" y="115" transform="rotate(-90 213 115)">5</text>
<text x="103.9" y="141.6" transform="rotate(-90 103.9 141.6)">12</text>
<text x="204.8" y="141.6">1</text>
<text x="213.2" y="141.6">2</text>
<text x="86.8" y="149.2">16</text>
<text x="105" y="148.8" transform="rotate(-90 105 148.8)">VCC</text>
<text x="110.3" y="147.8">TXO</text>
<text x="119.3" y="146.7">1</text>
<text x="119.3" y="149.2">4</text>
<text x="204.8" y="144.1">3</text>
<text x="204.8" y="146.7">5</text>
<text x="213.2" y="144.1">4</text>
<text x="213.2" y="146.7">6</text>
<text x="93.9" y="150.3">CBUS3</text>
<text x="108.7" y="155.4">RTSO</text>
<text x="111" y="150.3">RXI</text>
<text x="119.3" y="154.3">2</text>
<text x="36" y="156.8">D+</text>
<text x="36" y="159.4">D-</text>
<text x="36" y="161.9">VBUS</text>
<text x="88" y="156.8">8</text>
<text x="88" y="159.4">9</text>
<text x="93.9" y="158">D+</text>
<text x="93.9" y="160.5">D-</text>
<text x="119.3" y="161.9">10</text>
<text x="36" y="164.4">GND</text>
<text x="106.4" y="163">3V3OUT</text>
<text x="107.9" y="165.6">VCCIO</text>
<text x="119.3" y="164.4">3</text>
<text x="119.3" y="167">11</text>
<text x="96.3" y="174" transform="rotate(-90 96.3 174)">5</text>
<text x="97.4" y="170.1" transform="rotate(-90 97.4 170.1)">GND</text>
<text x="105" y="170.1" transform="rotate(-90 105 170.1)">GND</text>
<text x="107.6" y="168.1">RESET</text>
<text x="103.9" y="175.1" transform="rotate(-90 103.9 175.1)">13</text>
</g>
</svg>
